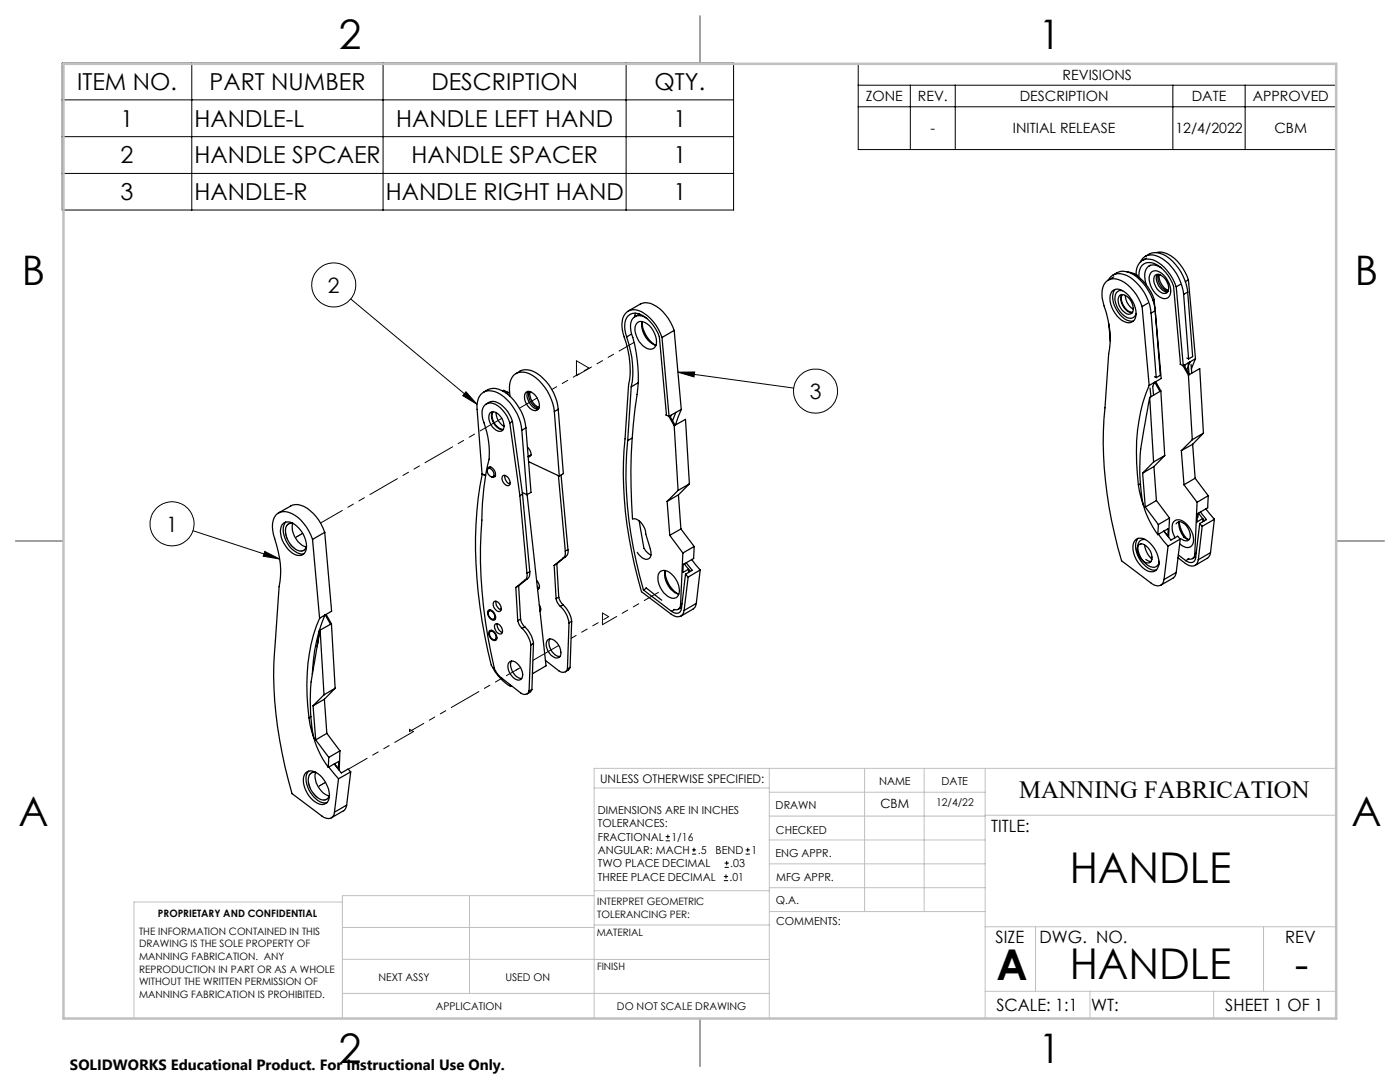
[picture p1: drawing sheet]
<svg xmlns="http://www.w3.org/2000/svg" width="279mm" height="216mm" viewBox="0 0 279 216" stroke-linecap="round" stroke-linejoin="round" font-family="sans-serif">
<g fill="none" stroke="#000" stroke-width=".25">
<path d="M139.7 3.2v9.5M221.2 55.9a2.56 2.56 0 0 1 3.7-.9 9.8 9.8 0 0 1 4.8 7.5M221.9 58.2a1.73 1.73 0 0 1 2.5 0 5.2 5.2 0 0 1 2.2 5.3 1.48 1.48 0 0 1-2.2 .7 5.3 5.3 0 0 1-2.7-5.6zM222.1 54.9a3.6 3.6 0 0 1 4.8 .4 10.5 10.5 0 0 1 3.6 6.7M222.3 55.2l-1.1 .7M222.6 57.7a3.3 3.3 0 0 0 .1 4 3.7 3.7 0 0 0 3.5 2.4M223.4 58.9a1.51 1.51 0 0 1 2 .8l.6 .9a1.46 1.46 0 0 1-.4 2.1 2.25 2.25 0 0 1-2.3-1.8 1.99 1.99 0 0 1 .1-2zM223.9 58.8a2.82 2.82 0 0 0 2.1 3.6M224 58.8a2.76 2.76 0 0 0 2 3.5M224 58a1.19 1.19 0 0 0-1.5 1.2 4.4 4.4 0 0 0 2.9 4.3 1.17 1.17 0 0 0 1.3-.8M224.6 58.9v.4a3.4 3.4 0 0 0 1.6 2.4M224.9 54.2a6.7 6.7 0 0 1 4.7 3.9l.7 1.7"/>
<path d="M226.1 54.6l.8 .3M226.7 54.8a2.58 2.58 0 0 1 1.1-2.6 2.58 2.58 0 0 1 2.8-.1 9.4 9.4 0 0 1 4.1 5.1M226.9 54.9l-.1 .1M226.9 54.9v.2M227.3 55.3a2.29 2.29 0 0 1 2-2.9 6 6 0 0 1 4.6 4l.3 .7 1.3 15.6 .6 .3M227.6 52.2a2.49 2.49 0 0 1 3.7-.9 9.8 9.8 0 0 1 4.9 7.4M228.6 51.2a3.6 3.6 0 0 1 4.8 .4 10.3 10.3 0 0 1 3.6 6.7M228.8 51.5l-.8 .5M229.6 52.9l-.3 .2M229.9 54.2a1.93 1.93 0 0 1 2.4 .7 4.1 4.1 0 0 1 1.2 4 1.32 1.32 0 0 1-2.1 .3 4.4 4.4 0 0 1-2-4.3zM230.3 59.8l-.2 .1M230.3 59.8l.2 1.9"/>
<path d="M230.6 54.9a1.69 1.69 0 0 1 2.1 .9 2.01 2.01 0 0 1 0 2.7 2.51 2.51 0 0 1-2.4-2.7l.1-.7zM230.8 50.4a4.8 4.8 0 0 1 4.7 2.3 10 10 0 0 1 1.7 3.1M230.9 54.8a2.86 2.86 0 0 0 2.1 3.5M231.2 54.8a2.84 2.84 0 0 0 1.9 3.3M231.4 54.8a3.2 3.2 0 0 0 1.8 3.1M231.7 53.4a1.92 1.92 0 0 0-3 .3 4.2 4.2 0 0 0 .1 3.1M234.7 57.2l1.4 15.8M235.5 56.8l-.8 .4M236.2 58.7l1 12.9M237 58.3l-.8 .4M237 58.3l1 12.9-.8 .4M237.2 55.8l-.6 .4"/>
<path d="M237.2 55.8l1.4 15.8M96.5 78.2a3.3 3.3 0 0 1 4.2 0 10.3 10.3 0 0 1 4.3 7.2M100.3 78l.2-.1 .9 .4M101.4 78.3l-.4 .2M101.4 78.3v.4M101.8 79.1a4.9 4.9 0 0 1 .7-4.2 3.4 3.4 0 0 1 4.5 .5 10.3 10.3 0 0 1 3.6 6.7M103 74.5a3.6 3.6 0 0 1 4.8 .5 10.1 10.1 0 0 1 3.6 6.7M105 78.2a1.83 1.83 0 0 1 2.3 1.5 1.63 1.63 0 0 1-.2 2.2 2.44 2.44 0 0 1-2.4-2.7l.1-.7zM105.3 78.1a2.84 2.84 0 0 0 2.1 3.6M105.6 78.1a2.85 2.85 0 0 0 1.9 3.4M105.8 78.1a3.2 3.2 0 0 0 1.8 3.2M125.1 67.2a4.4 4.4 0 0 1 .3-4.2 2.32 2.32 0 0 1 2.9 0 8.2 8.2 0 0 1 3.3 4.2l1.3 15.6 .6 .3"/>
<path d="M125.1 67.2a18.8 18.8 0 0 1 .9 10M125.3 62.1l2.5-1.4a3.2 3.2 0 0 1 3.3 .5 9.6 9.6 0 0 1 3.4 4.7M126 77.2l-.7 10.7M126 66.6l-.9 .6M126.9 62.5l-.3 .8M127.2 64.3a1.97 1.97 0 0 1 2.4 .7 4.2 4.2 0 0 1 1.2 4 1.32 1.32 0 0 1-2 .3 4.5 4.5 0 0 1-2-4.3zM127.4 76.4l-1.4 .8M127.6 62.7l-.9 .5M128.1 64.3a5.9 5.9 0 0 0 2.7 4.6M128.2 64.2a4.3 4.3 0 0 0 2.7 4.7M129.1 63.5a1.92 1.92 0 0 0-2.4-.3 1.92 1.92 0 0 0-.9 2.2l.1 .6a30.4 30.4 0 0 1 .8 15.6 108.9 108.9 0 0 0-.5 21.9 2.79 2.79 0 0 1 2.7 3l.9 3a1.46 1.46 0 0 1-.5 2.1 2.19 2.19 0 0 1-2.1-1.4M132.1 67.3a8.7 8.7 0 0 0-4.7-5.4 2.34 2.34 0 0 0-3.2 2.2 8.2 8.2 0 0 0 .8 4.4 17.5 17.5 0 0 1 .4 8.3l-.7 10.8a79.5 79.5 0 0 0 3.3 30.5l5.9 4.5a1.44 1.44 0 0 0 1.6 .5 1.44 1.44 0 0 0 1-1.3"/>
<path d="M132.1 67.3l1.4 15.8M134.5 65.9l-2.4 1.4M134.5 65.9l1.5 15.8M221.3 64.6l.3 3.5M227.9 61.2a8 8 0 0 0-5.3-5.6 2.52 2.52 0 0 0-2.7 3.1l.2 1.5a20.1 20.1 0 0 1 1.2 10.4l-.8 10.8a80.5 80.5 0 0 0 3.3 30.5l6 4.5a1.41 1.41 0 0 0 1.5 .5 1.41 1.41 0 0 0 1-1.3M227.9 61.2l1.4 15.7M229.1 60.5l-1.2 .7M229.3 76.9a35.8 35.8 0 0 0-2.3 17.6l.2 2.3M229.4 79.3l-.4 2.5a53.9 53.9 0 0 0-1.5 14 17.7 17.7 0 0 0 3.6 10.9M229.4 79.3l.8 12.9M229.5 77.4l.2 1.8M229.7 62.5l1.1 12.9"/>
<path d="M230.4 75.2l.4 .2M230.4 76.3l-.4 .8 .2 1.7M230.4 76.3l-1.1 .6M230.5 76.3l1 1.8M230.5 62l-.8 .5M230.5 62l1.1 12.9-.8 .5M230.6 62.4l1.1 13.1-1.3 .8M230.6 76.2l1.1 1.8M231.5 78.1l-2.1 1.2M231.7 78l-.2 .1M231.7 78l.7 12.9M236.1 73l1.1 1.9"/>
<path d="M236.3 72.9l1 1.9M236.5 72.7l-.1 .4M236.9 71.4l.3 .2M237.1 72.4l.2 2.2M237.2 74.9l.7 12.8M237.3 74.8l-.1 .1M237.3 74.8l2.1-1.2 .8 12.8M237.5 72.2l-.6 1.6M237.7 72.7l.1 1.7M238.6 71.6l-.8 2M238.6 71.6l-2.5 1.4M96.2 94.6a82.9 82.9 0 0 0 .5 32.2l.6 3a9 9 0 0 0 2 4.9l1 1 1.6 1.2"/>
<path d="M96.2 94.6l.7 .3M96.3 94.6h-.1M97 80.6a2.09 2.09 0 0 1 2.9 0l.5 .5a6.4 6.4 0 0 1 1.9 3M97.3 93.7l.2-.5a1.34 1.34 0 0 1 1.3 1.9l-.7 .1M97.4 93.5a1.04 1.04 0 0 1 1 .5 1.04 1.04 0 0 1 0 1.1 1.14 1.14 0 0 1-1-1.6zM97.9 82.3a1.51 1.51 0 0 1 1.9 .7 2.58 2.58 0 0 1 .5 2.9 1.54 1.54 0 0 1-2-.7l-.3-.4a2.11 2.11 0 0 1-.1-2.5zM97.9 93.2h-.1M97.9 93.2l-.5 .3M98.3 82.2a2.78 2.78 0 0 0 2.1 3.6M98.4 82.1a2.77 2.77 0 0 0 2 3.6M98.8 94.9h.1M98.8 94.9l-.4 .2"/>
<path d="M99 82.3v.4a3.4 3.4 0 0 0 1.6 2.4M100.4 94.9a1.35 1.35 0 0 1 1.3 1.9 1.04 1.04 0 0 1-1.4-.8 .95 .95 0 0 1 .1-1.1zM100.8 94.9l.1 .8a1.28 1.28 0 0 0 .9 .9M101.7 84.4a6 6 0 0 0-3.4-3.9 1.66 1.66 0 0 0-2.1 1.9l.1 1.2a18.2 18.2 0 0 1 1.3 8 51.7 51.7 0 0 0-1.4 12.2 94.7 94.7 0 0 0 2.5 29.8l1.2 1.5 4 3.2a.99 .99 0 0 0 1.7-.4M101.7 84.4l2.1 14.5M102.3 84.1l-.6 .3M102.3 84.1l2 14.5M103.8 98.9l1.4 15.5M104.1 85.9a9.5 9.5 0 0 0-5.5-7.8 2.45 2.45 0 0 0-3.3 2.1l-.1 1.5 1 12.8 .7 .4M104.1 85.9l1.1 12.8M104.2 98.3l1 .4M104.3 98.6l-.5 .3"/>
<path d="M104.3 98.6l1.4 15.5M105 85.4l-.9 .5M105 85.4l1 12.8-.8 .5M105.2 98.7l3.8 34.2-2.7 1.5M105.3 89.3l.4 .4a.77 .77 0 0 1 .3 .8 .77 .77 0 0 1-.6 .7M105.5 92.1l6.1 2.9M105.9 90.8h.1M106 90.8l-.6 .3M110.6 82.1l1 12.9M111.4 81.7l-.8 .4M111.4 81.7l1 12.8-.8 .5M111.4 94.9l1.4 15.1"/>
<path d="M112 94.8l1.3 14.9M125.3 87.9a78.1 78.1 0 0 0 3.1 29.8M126.2 87.4l-.9 .5M133.5 83l1 1.9M133.7 83l1 1.8M133.9 82.9l-.1 .3M134.5 84.9l.8 13M134.7 84.8l-.2 .1M134.7 84.8l2.1-1.1 .8 12.9M134.9 82.3l-.7 1.7M134.9 82.3l-1.4 .8M135.3 97.9l-2.2 2.1"/>
<path d="M135.4 98.7l-2.3 1.3M135.4 98.7l.5 6.9M136 81.7l-1.2 3.1M136 81.7l-1.1 .6M137.6 96.6l-2.3 1.3M137.6 96.6l-2.2 2.1M227.2 96.8l.2 1.2 .8 2.9M227.6 96.6l-.4 .2M228 94.4l.6 6.8M230.2 92.2l-2.2 2.2M230.3 93.1l-2.3 1.3M230.3 93.1l.5 6.8"/>
<path d="M230.8 99.9l-2.2 1.3M230.8 99.9l2.6 3.5M232.4 90.9l-2.2 1.3M232.4 90.9l-2.1 2.2M235.8 89.9l.5 6.8M236.3 96.7l2.6 3.5M237.9 87.7l-2.1 2.2M238 88.7l-2.2 1.2M238 88.7l.5 6.7M238.5 95.4l-2.2 1.3M238.5 95.4l2.6 3.5M240.2 86.4l-2.3 1.3"/>
<path d="M240.2 86.4l-2.2 2.3M241.1 98.9l-2.2 1.3M241.1 98.9l-.1 2.4-2 1.2-.1 1.6 1.1-.6M3.1 107.9h9.6M55.6 102.3l2.4-1.3a3 3 0 0 1 3.3 .4l.6 .5a9.2 9.2 0 0 1 2.9 4.3M56.3 104.6a1.92 1.92 0 0 1 3 .4 5.1 5.1 0 0 1 1.7 5 1.46 1.46 0 0 1-2.2 .6 5.6 5.6 0 0 1-2.8-5.1zM57 104.2a3.5 3.5 0 0 0 .2 3.9 3.7 3.7 0 0 0 3.4 2.4M58.4 104.4a4.3 4.3 0 0 0 2.8 4.8M58.5 104.5a1.16 1.16 0 0 0-1.5 1.2 4.4 4.4 0 0 0 2.8 4.3 1.15 1.15 0 0 0 1.4-.9M62.4 107.6a7.8 7.8 0 0 0-5.4-5.5 2.26 2.26 0 0 0-2.6 2.3 9.6 9.6 0 0 0 .8 4.4l.3 1.3a15.4 15.4 0 0 1 .2 7l-.7 10.7a80.8 80.8 0 0 0 3.3 30.6l5.9 4.4a1.48 1.48 0 0 0 2.5-.3v-.4M62.4 107.6l1.4 15.8M64.8 106.2l-2.4 1.4"/>
<path d="M64.8 106.2l1.4 15.8-1.4 .7M99 120v.1a1.79 1.79 0 0 0 1 1.6M102.9 117.2l.4 6.7M103.5 116.9l-.6 .3M103.5 116.9l.4 6.6M105.2 114.4a1.22 1.22 0 0 1-.5 1.4l-1.8 1.4M105.2 115.5l-1.7 1.4M105.7 114.1a1.31 1.31 0 0 1-.4 1.4l-.6 .3M105.7 114.1l-.5 .3M107.1 115.8l.4 .5a.8 .8 0 0 1-.2 1.3M107.2 117.1l.4 .2M110.6 112.8l.4 6.7"/>
<path d="M111 119.5a2.56 2.56 0 0 0 .8 1.5M111.1 112.5l-.5 .3M111.1 112.5l.4 6.7M111.5 119.2l.3 .8 .6 .7M111.5 119.2l-.5 .3M112.8 110a1.36 1.36 0 0 1-.5 1.4l-1.7 1.4M112.9 111.1l-1.8 1.4M113.3 109.7a1.31 1.31 0 0 1-.4 1.4l-.5 .3M113.3 109.7l-.5 .3M127.6 103.9l.7 4.2a2.84 2.84 0 0 0 1.2 2.5l.4 .1M128.4 117.7l5.6 4.3M128.9 117.3l3.1 2.5"/>
<path d="M129 117.4l-.6 .3M131.8 114a1.93 1.93 0 0 1 2.4 .7 3.9 3.9 0 0 1 1.2 4 1.32 1.32 0 0 1-2.1 .3 4.2 4.2 0 0 1-1.7-4.7zM132.7 113.9a5.7 5.7 0 0 0 2.7 4.7M132.8 113.8a4.3 4.3 0 0 0 2.7 4.8M133.1 100l.6 6.8M133.7 106.8l2.6 3.5M135.9 105.6l-2.2 1.2M135.9 105.6l2.6 3.4M136.3 110.3l-.5 10.4M136.6 112.6v-.1l1.2 1.5M136.8 114.6l-.8 6.8a1.1 1.1 0 0 1-.8 1 1.1 1.1 0 0 1-1.2-.4M136.8 114.6l.5 .5"/>
<path d="M136.9 112.3l1.2 1.5-1.3 .8M137.3 115.1l-.8 6.7M137.4 113.7v.5M138 111.7l1.7 2M138.5 109l-2.2 1.3M138.5 109l-.1 2.4-2.1 1.2v1.6l1.1-.6M139.7 113.7l-2.4 1.4M139.7 113.7l-.7 6.7M226.8 107.6a2.18 2.18 0 0 1 2.6 .7 5.2 5.2 0 0 1 1.7 4.9 1.55 1.55 0 0 1-2.6 .4 5.2 5.2 0 0 1-2.2-5.4zM227.2 107.4a3.4 3.4 0 0 0 .1 3.9 3.7 3.7 0 0 0 3.5 2.4M227.2 108.8a1.28 1.28 0 0 1 1.9 .5 2.43 2.43 0 0 1 .5 2.9 1.54 1.54 0 0 1-2-.9 2.32 2.32 0 0 1-.4-2.5zM227.7 108.5l-.1 .2"/>
<path d="M228.4 108.7l.1 .5a5.2 5.2 0 0 0 1.4 2.4M228.6 101.2l2.6 3.5M228.6 107.7a1.31 1.31 0 0 0-1.5 1.7 4 4 0 0 0 3.3 3.8 1.15 1.15 0 0 0 .9-.9M228.7 111.6l.5 .3 .5 .1M231.1 106.7l2.1-1.2-.1 1.4M231.2 104.7l-.1 2M231.2 106.6l1.9 2.4M231.3 111.9l-.1 .8M232.3 106l1.4 1.8 1.3-.8 .5 .6M232.3 106l.8 .9M233.1 106.9l-.1 .1M233.1 109l-.8 6.6"/>
<path d="M233.4 103.4l-2.2 1.3M233.4 103.4l-.2 3.8M234.5 107.3l-.1-.2a3.2 3.2 0 0 1-.2-2.9 1.67 1.67 0 0 1 2.6 .4 3.9 3.9 0 0 1 1.2 4 1.55 1.55 0 0 1-2.6-.1M234.7 104.5a1.04 1.04 0 0 1 1.7 .1 3 3 0 0 1 1 2.9 1.08 1.08 0 0 1-1.6 0M234.7 114.2a1.34 1.34 0 0 1-.6 1.2l-2.4 1.4M234.7 114.2l-2.4 1.4M235.1 111.3a4.8 4.8 0 0 0 2.8 1.7 1.26 1.26 0 0 0 1.2-1.3M235.2 110.7l1.4 1.2M235.3 104.1a4 4 0 0 0 1.5 3.4l.5 .1M235.3 104.2v-.1l.2 1a5.6 5.6 0 0 0 1.4 2.5M235.5 107.6l-2.4 1.4M235.5 107.6l-.8 6.6"/>
<path d="M237.2 111.5l-.6 .4M238.4 110.6a.92 .92 0 0 1-1.3 .9M238.6 111.1l-.6 .4M238.7 110.4l-.3 .2M238.9 100.2l-.5 10.4M239.1 102.4v.8M239.2 102.4l1.2 1.5M239.4 104.5l-.8 6.8a1.1 1.1 0 0 1-.8 1 1.1 1.1 0 0 1-1.2-.4M239.4 104.5l.5 .5M239.6 102.2l1.2 1.5-1.4 .8M239.9 105l-.8 6.7M240.1 103.5l-.1 .6"/>
<path d="M240.7 101.6l1.7 2M241.6 110.3a1.46 1.46 0 0 1-.7 1.1l-2.4 1.4M241.6 110.3l-2.5 1.4M242.4 103.6l-2.5 1.4M242.4 103.6l-.8 6.7M266.7 107.9h9.5M63.7 125.7l-.4 3.3M63.8 123.4a37.2 37.2 0 0 0-2.1 19.8M63.9 125.7l-.5 2.6a53.8 53.8 0 0 0-1.4 14 17.7 17.7 0 0 0 3.5 10.8M63.9 125.7l.8 12.9M64.7 138.6l-2.2 2.2M64.7 139.5l-2.2 1.3"/>
<path d="M64.7 139.5l.5 6.8M64.8 122.7a33.3 33.3 0 0 0-2.5 11.9M64.8 122.7l-1 .7M64.9 122.7l1.1 1.9M65.1 122.6l1 1.9M66 124.6l-2.1 1.1M66.1 124.5l-.1 .1M66.1 124.5l.8 12.8M66.9 137.3l-2.2 1.3M66.9 137.3l-2.2 2.2M97.5 121.7a1.35 1.35 0 0 1 1.3 1.9 1.02 1.02 0 0 1-1.4-.8 .88 .88 0 0 1 .1-1.1zM97.6 121.9a1.14 1.14 0 0 1 1 1.6 1.04 1.04 0 0 1-1-.5 1.04 1.04 0 0 1 0-1.1z"/>
<path d="M97.8 125.8a1.35 1.35 0 0 1 1.2 1.9 1.25 1.25 0 0 1-1.2-.4 1.25 1.25 0 0 1-.2-1.3zM97.9 121.7v.1M97.9 125.9a1.17 1.17 0 0 1 1 1.7 1.03 1.03 0 0 1-1.1-.5 1.03 1.03 0 0 1 .1-1.2zM97.9 121.7l-.3 .2M98.1 125.8h.1M98.2 125.8l-.3 .2M98.6 120a1.34 1.34 0 0 1 1.3 1.9 .99 .99 0 0 1-1.4-.8 .95 .95 0 0 1 .1-1.1zM98.8 123.4h.1M98.9 124.5a1.35 1.35 0 0 1 1.3 1.9 1.24 1.24 0 0 1-1.5-1.5zM98.9 123.4l-.3 .1M99 127.5h.1M99.1 127.4l-.3 .2"/>
<path d="M99.2 124.5l.1 .8a1.45 1.45 0 0 0 1 .9M101.8 132a2.38 2.38 0 0 1 2.4 2.1 1.02 1.02 0 0 1 0 1.2 1.02 1.02 0 0 1-1.2 .3 3 3 0 0 1-1.6-3.1zM101.8 136.7l.1 .2M102.1 131.9a2.7 2.7 0 0 0 2 3.5M102.1 136.8l-.2 .1M103.3 123.9l.3 .8 .6 .7M103.9 123.5a2.56 2.56 0 0 0 .8 1.6M103.9 123.5l-.6 .4M104.2 125.4a6 6 0 0 1 1.7 3.3M104.7 125.1a5.5 5.5 0 0 1 1.8 3.3M104.7 125.1l-.5 .3M105.9 128.7l-.3 9.2"/>
<path d="M106.2 137.6a1.44 1.44 0 0 1-1 .9M106.2 137.6l-.6 .3M106.5 128.4l-.6 .3M106.5 128.4l-.3 9.2M107.6 120.7l.1 .1a1.11 1.11 0 0 1 .1 1.2M107.7 121.7l.2 .1M108.8 131.8l2.7 2a1.04 1.04 0 0 0 1.7-.3M109.2 127.8a1.32 1.32 0 0 1 2 .5 2.86 2.86 0 0 1 .6 2.6 .94 .94 0 0 1-1.5 .1 2.74 2.74 0 0 1-1.1-3.2zM109.7 127.5a2.82 2.82 0 0 0 1.9 3.5h.2M111.8 121a5.5 5.5 0 0 1 1.8 3.3M112.4 120.7a5.5 5.5 0 0 1 1.7 3.3M112.4 120.7l-.6 .3"/>
<path d="M113.6 124.3l-.4 9.2M113.8 133.2a1.44 1.44 0 0 1-1 .9M113.8 133.2l-.6 .3M114.1 124l-.5 .3M114.1 124l-.3 9.2M134.6 121.6l-.6 .4M135.8 120.7a.92 .92 0 0 1-1.3 .9M136 121.2l-.6 .4M136.1 120.5l-.3 .2M139 120.4a1.34 1.34 0 0 1-.7 1.1l-2.4 1.4M139 120.4l-2.5 1.4M60.9 154.3a1.73 1.73 0 0 1 2.5 0 5.4 5.4 0 0 1 2.2 5.4 1.61 1.61 0 0 1-2.7 .3 5.2 5.2 0 0 1-2.2-5.3z"/>
<path d="M61.6 153.9a3.4 3.4 0 0 0 .1 3.9 3.7 3.7 0 0 0 3.5 2.4M61.7 143.2l.1 1.3 .9 2.8M62.1 143l-.4 .2M62.5 140.8l.5 6.8M63 154.1a4.3 4.3 0 0 0 2.7 4.8M63 147.6l2.6 3.5M63 154.1a1.31 1.31 0 0 0-1.5 1.8 4.4 4.4 0 0 0 2.9 3.7 1.15 1.15 0 0 0 1.4-.8M65.2 146.3l-2.2 1.3M65.2 146.3l2.6 3.5M65.5 153.1l2.1-1.2-.1 1.5M65.6 151.1l-.1 2M65.7 153l1.9 2.4"/>
<path d="M66.7 152.4l1.4 1.8 1.4-.7 .5 .5M66.7 152.4l.8 1M67.5 153.4h.1M67.6 155.4l-.9 6.7M67.8 149.8l-2.2 1.3M67.8 149.8l-.1 3.9M70 154l-2.4 1.4M70 154l-.8 6.7M69.2 160.7a1.34 1.34 0 0 1-.7 1.1l-2.4 1.4M69.2 160.7l-2.5 1.4M139.7 203.2v9.6"/>
</g>
<path d="M63.1 154.1a1.31 1.31 0 0 0-1.6 1.8 4.4 4.4 0 0 0 2.9 3.7 1.13 1.13 0 0 0 1.4-.9" fill="none" stroke="#000" stroke-width=".2" stroke-dasharray="6.3 1.3 1.3 1.3 1.3 1.3" stroke-dashoffset="4.7"/>
<path d="M58.5 104.4a1.31 1.31 0 0 0-1.5 1.8 4.4 4.4 0 0 0 2.9 3.7 1.12 1.12 0 0 0 1.3-.8" fill="none" stroke="#000" stroke-width=".2" stroke-dasharray="6.3 1.3 1.3 1.3 1.3 1.3" stroke-dashoffset="4.8"/>
<path d="M120.2 124.7l11.2-6.5M81.7 146l22.2-12.8" fill="none" stroke="#000" stroke-width=".2" stroke-dasharray="6.3 1.3 1.3 1.3 1.3 1.3" stroke-dashoffset="3.1"/>
<path d="M115 72v3M117.5 73.4l-2.5-1.4M103.7 81.4l3.5-2M59.1 107.2l1.3-.8M103.4 133.5l-.5 .3M106.4 131.8l5.1-3M120.2 122.3v2.4M121.5 123l-1.3-.7M63.7 156.8l1.3-.7M81.7 145.5v.5M82.5 146l-.8-.5" fill="none" stroke="#000" stroke-width=".2" stroke-dasharray="6.3 1.3 1.3 1.3 1.3 1.3"/>
<path d="M114 127.4l7.5-4.4" fill="none" stroke="#000" stroke-width=".2" stroke-dasharray="6.3 1.3 1.3 1.3 1.3 1.3" stroke-dashoffset="5.2"/>
<path d="M69.5 153.5l13-7.5" fill="none" stroke="#000" stroke-width=".2" stroke-dasharray="6.3 1.3 1.3 1.3 1.3 1.3" stroke-dashoffset="2"/>
<path d="M115 75l11.6-6.7" fill="none" stroke="#000" stroke-width=".2" stroke-dasharray="6.3 1.3 1.3 1.3 1.3 1.3" stroke-dashoffset="2.9"/>
<path d="M64 104.4l36.2-20.9" fill="none" stroke="#000" stroke-width=".2" stroke-dasharray="6.3 1.3 1.3 1.3 1.3 1.3" stroke-dashoffset="1.3"/>
<path d="M110.1 77.7l7.4-4.3" fill="none" stroke="#000" stroke-width=".2" stroke-dasharray="6.3 1.3 1.3 1.3 1.3 1.3" stroke-dashoffset="5.3"/>
<g fill="none" stroke="#000" stroke-width=".2">
<path d="M12.4 12.6h134v29.3h-134zM12.4 19.9h134M38.3 12.6v29.3M76.4 12.6v29.3M125 12.6v29.3M171.3 12.7h95.4v17.1h-95.4zM171.3 17h95.4M181.7 17v12.8M190.6 17v12.8M234.1 17v12.8M248.5 17v12.8M12.4 27.3h134"/>
<path d="M12.4 34.6h134M171.3 21.3h95.4M70 59.7l25.2 21M93 78.2l2.2 2.5-2.8-1.7zM135.3 74.3l3.3-.1-.1 1zM135.3 74.3l23.1 3.1M38.5 105.9l17.3 5.6M52.8 110l3 1.5-3.3-.5zM132.9 167.8h.8M132.9 166.9h.8M133.3 166.5v.9M138.1 170.4h.8"/>
<path d="M138.1 169.6h.8M138.5 169.2v.8M144.5 175.7h.8M144.5 174.9h.8M144.6 173.1h.9M144.6 172.2h.9M144.9 174.5v.8M145 171.8v.8M148.8 170.4h.8M148.8 169.6h.8M149.2 169.2v.8"/>
<circle cx="66.6" cy="56.9" r="4.4"/>
<circle cx="162.8" cy="78" r="4.4"/>
<circle cx="34.3" cy="104.5" r="4.4"/>
</g>
<g fill="none" stroke="#c0c0c0" stroke-width=".2">
<path d="M118.6 157.2h34.9M153.5 153.3v49.9M153.5 158.1h43.1M172.5 153.3v28.6M184.4 153.3v28.6M196.6 153.3v49.9M266.7 153.3h-148.1v49.9M68.3 180h-41.6v23.2M93.7 178.7v19.5M118.6 178.7h-50.3v24.5M118.6 177.7h35M153.5 167.6h43.1"/>
<path d="M153.5 162.8h43.1M153.5 172.4h43.1M153.5 177.1h43.1M196.6 162.7h70.1M68.3 198.2h85.2M68.3 191.4l85.2 .1M68.3 185.1h50.3M118.6 184.6h35M153.6 181.9h43M196.6 197.8h70.1M196.6 184.9h70.1M206.7 184.9v12.9"/>
<path d="M217.5 197.8v5.4M242.2 197.8v5.4M252.2 184.9v12.9"/>
</g>
<path d="M139.7 3.2v9.5M3.1 107.9h9.6M266.7 107.9h9.5M139.7 203.2v9.6" fill="none" stroke="#c0c0c0" stroke-width=".25"/>
<path d="M12.7 12.7h254v190.5h-254z" fill="none" stroke="#c0c0c0" stroke-width=".5"/>
<path d="M93 78.2l2.2 2.5-2.8-1.7zM135.3 74.3l3.3-.1-.1 1zM52.8 110l3 1.5-3.3-.5z" fill="#000"/>
<g font-size="8.5">
<text x="213.5" y="176.2">HANDLE</text>
<text x="198.9" y="195.5">A</text>
<text x="213.5" y="195.4">HANDLE</text>
<text x="258.4" y="195.4">-</text>
</g>
<g font-size="8.1">
<text x="67.6" y="9.7">2</text>
<text x="207.3" y="9.7">1</text>
<text x="4.4" y="57">B</text>
<text x="270.4" y="57">B</text>
<text x="3.7" y="164.9">A</text>
<text x="269.7" y="164.9">A</text>
<text x="67.6" y="212.2">2</text>
<text x="207.3" y="212.2">1</text>
</g>
<text font-size="4.9" x="203.4" y="159.3">MANNING FABRICATION</text>
<g font-size="4.7">
<text x="15.4" y="17.9">ITEM NO.</text>
<text x="41.8" y="17.9">PART NUMBER</text>
<text x="86.1" y="17.9">DESCRIPTION</text>
<text x="130.6" y="17.9">QTY.</text>
<text x="24.1" y="25.3">1</text>
<text x="38.8" y="25.3">HANDLE-L</text>
<text x="79.1" y="25.3">HANDLE LEFT HAND</text>
<text x="134.4" y="25.3">1</text>
<text x="24.1" y="32.6">2</text>
<text x="38.8" y="32.6">HANDLE SPCAER</text>
<text x="82.1" y="32.6">HANDLE SPACER</text>
<text x="134.4" y="32.6">1</text>
<text x="24.1" y="39.9">3</text>
<text x="38.8" y="39.9">HANDLE-R</text>
<text x="77" y="39.9">HANDLE RIGHT HAND</text>
<text x="134.4" y="39.9">1</text>
</g>
<g font-size="4.2">
<text x="65.5" y="58.4">2</text>
<text x="161.6" y="79.6">3</text>
<text x="33.2" y="106.1">1</text>
</g>
<g font-size="3.4">
<text x="197.8" y="166">TITLE:</text>
<text x="198.7" y="188.1">SIZE</text>
<text x="207.5" y="188.1">DWG. NO.</text>
<text x="256.5" y="188.2">REV</text>
<text x="198.8" y="201.7">SCALE: 1:1</text>
<text x="217.7" y="201.8">WT:</text>
<text x="244.5" y="201.7">SHEET 1 OF 1</text>
</g>
<text font-size="3" x="14" y="213.5">SOLIDWORKS Educational Product. For Instructional Use Only.</text>
<g font-size="2.8">
<text x="212.1" y="15.9">REVISIONS</text>
<text x="172.8" y="20.2">ZONE</text>
<text x="183.2" y="20.2">REV.</text>
<text x="203.5" y="20.2">DESCRIPTION</text>
<text x="237.8" y="20.2">DATE</text>
<text x="250" y="20.2">APPROVED</text>
<text x="185.7" y="26.6">-</text>
<text x="202.2" y="26.6">INITIAL RELEASE</text>
<text x="234.6" y="26.6">12/4/2022</text>
<text x="254.4" y="26.6">CBM</text>
</g>
<text font-size="2.5" x="175.7" y="161.3">CBM</text>
<text font-size="2.4" x="119.8" y="156.2">UNLESS OTHERWISE SPECIFIED:</text>
<g font-size="2.2">
<text x="154.8" y="161.4">DRAWN</text>
<text x="175.4" y="156.6">NAME</text>
<text x="187.9" y="156.7">DATE</text>
<text x="119.3" y="162.4">DIMENSIONS ARE IN INCHES</text>
<text x="119.3" y="165.1">TOLERANCES:</text>
<text x="119.3" y="167.8">FRACTIONAL</text>
<text x="134" y="167.8">1/16</text>
<text x="154.9" y="166.3">CHECKED</text>
<text x="119.3" y="173.1">TWO PLACE DECIMAL</text>
<text x="119.3" y="170.4">ANGULAR: MACH</text>
<text x="139.2" y="170.4">.5</text>
<text x="142.8" y="170.4">BEND</text>
<text x="145.8" y="173.1">.03</text>
<text x="150" y="170.4">1</text>
<text x="154.8" y="171">ENG APPR.</text>
<text x="119.3" y="175.7">THREE PLACE DECIMAL</text>
<text x="145.6" y="175.7">.01</text>
<text x="154.9" y="175.7">MFG APPR.</text>
<text x="154.9" y="180.4">Q.A.</text>
<text x="154.9" y="184.6">COMMENTS:</text>
</g>
<g font-size="2.1">
<text x="186.8" y="160.7">12/4/22</text>
<text x="75.5" y="195.7">NEXT ASSY</text>
<text x="100.9" y="195.7">USED ON</text>
<text x="86.9" y="201.5">APPLICATION</text>
<text x="123.1" y="201.6">DO NOT SCALE DRAWING</text>
</g>
<g font-size="2">
<text x="31.5" y="182.9">PROPRIETARY AND CONFIDENTIAL</text>
<text x="119.2" y="180.6">INTERPRET GEOMETRIC</text>
<text x="119.2" y="183.1">TOLERANCING PER:</text>
<text x="27.8" y="186.5">THE INFORMATION CONTAINED IN THIS</text>
<text x="27.8" y="189">DRAWING IS THE SOLE PROPERTY OF</text>
<text x="27.8" y="191.6">MANNING FABRICATION. ANY</text>
<text x="119.1" y="186.7">MATERIAL</text>
<text x="27.8" y="194.1">REPRODUCTION IN PART OR AS A WHOLE</text>
<text x="27.8" y="196.6">WITHOUT THE WRITTEN PERMISSION OF</text>
<text x="119.1" y="193.5">FINISH</text>
<text x="27.8" y="199.1">MANNING FABRICATION IS PROHIBITED.</text>
</g>
</svg>
